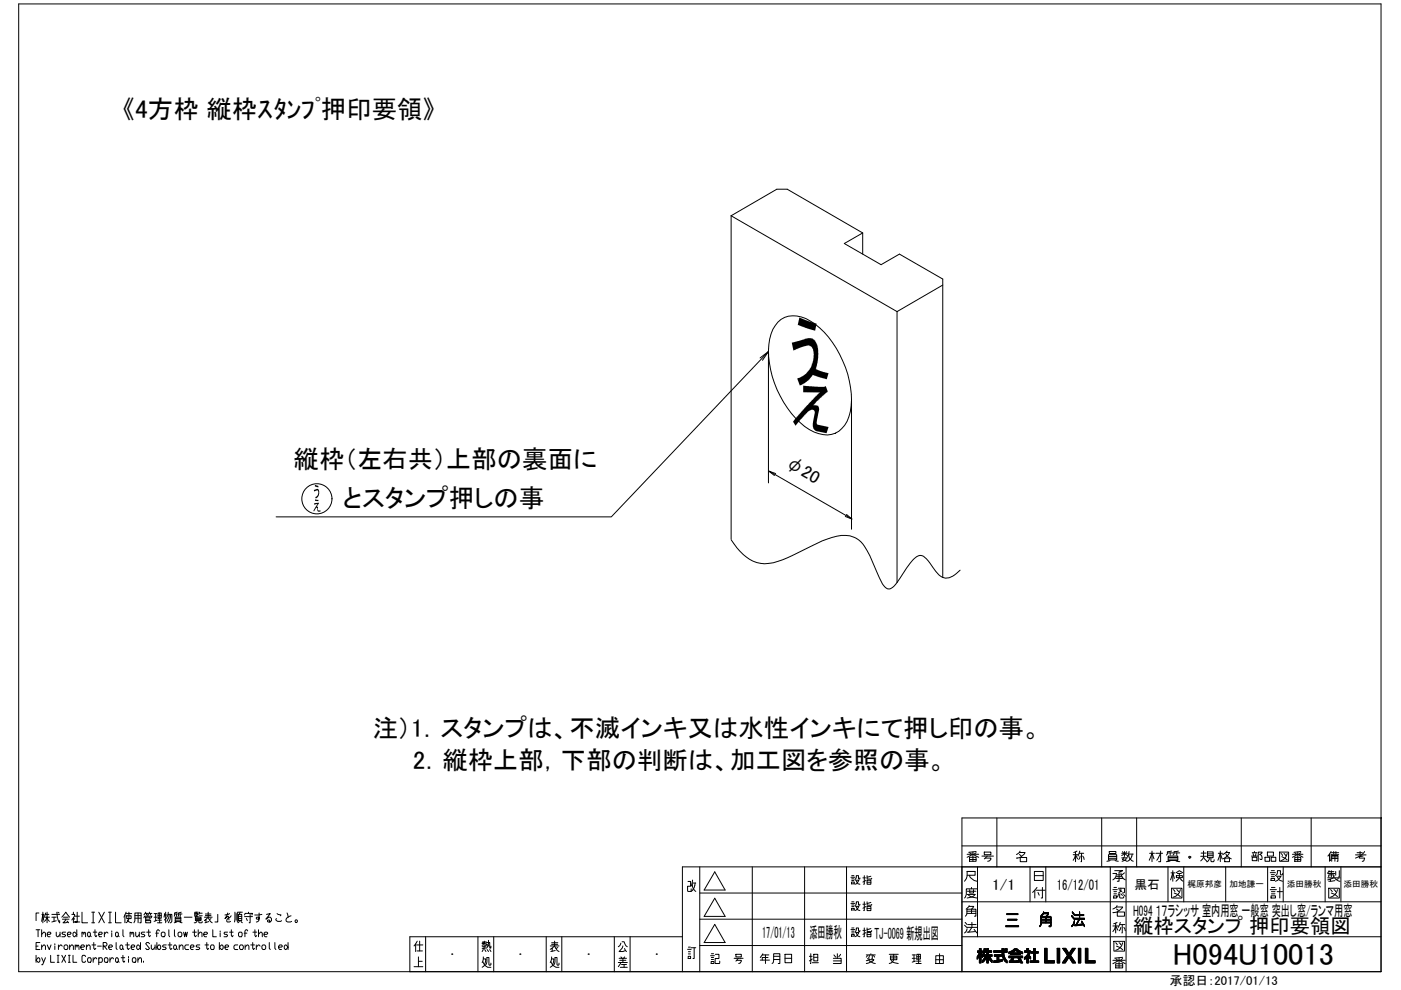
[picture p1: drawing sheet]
<svg xmlns="http://www.w3.org/2000/svg" width="297mm" height="210mm" viewBox="0 0 297 210" stroke-linecap="round" stroke-linejoin="round" font-family="sans-serif">
<!-- layer: TOS_WA -->
<g fill="none" stroke="#000" stroke-width=".21">
<path d="M4 .8h288.8v205.2h-288.8zM203.9 179.4h88.9M211.4 173.4v10.4M233.6 173.4v10.4M241 173.4v10.4M263.2 173.4v10.4M278 173.4v10.4M292.8 173.4h.1M292.8 173.4h-88.9v32.6M7.6 197.1h.9M8.1 197.1v1.5M8.2 193.6h-.6v1.6"/>
<path d="M8.5 199.8h-.9v1.5h.9M8.8 198.1l.6-.5 .2 .3v.7M8.8 197.1v1.5M8.9 193.9h.4M9.1 193.4v2.3M9.3 195.1l-.2-1.2-.3 1.5M9.4 195.4l.6-.9 .2 .6 .3 .3M9.4 194.5h1.1M9.6 193.9h.8M9.7 193.6l-.3 .7M10 193.4v2.3M10 198.1h.6l.2-.2-.2-.3h-.4l-.2 .3v.5l.2 .2h.4"/>
<path d="M11 194.5h.9M11 193.9h1.6M11.5 194.5v.9M11.9 197.6v.8l.2 .2h.2l.4-.5M11.9 195.2l-.9 .3M12.1 193.4a3.7 3.7 0 0 0 .5 2.3v-.5M12.3 193.4l.2 .2M12.7 197.6v1M13.1 194.5l.9-1.1 .8 1.1M13.2 194.9h1.4M13.4 194.5h1.1M13.9 197.6h-.6l-.2 .3 .8 .5-.2 .2h-.6"/>
<path d="M14 194.9l-.6 .8 1-.2M14.2 195.3l.3 .4M14.3 198.1h.6l.2-.2-.2-.3h-.4l-.2 .3v.5l.2 .2h.4M15.2 193.9h.6v.3l-.6 .9M15.5 197.9l.4-.3 .4 .5-.4 .5-.4-.2zM15.6 193.4v.5M15.8 194.9l-.2-.3v1.1M15.9 194.3h.9M16.3 197.1v1.5M16.4 193.4v2.1h-.6h1.1M17.4 193.4v2.3h1.2M17.4 197.9l.2-.3 .2 .5"/>
<path d="M17.4 197.6v1M17.8 197.9l.2-.3 .1 .3v.7M18.7 197.6l.5 .3v.5l-.2 .2h-.3l-.1-.2v-.5zM19.2 198.4l.1 .2M19.5 193.4h.6M19.5 195.7h.6M19.8 193.4v2.3M19.8 197.6h.7M19.9 199.8v1.3l.2 .2 .2-.2M20.1 197.1v1.3l.2 .2 .2-.2M20.9 198.1h.6l.2-.2-.2-.3h-.4l-.2 .3v.5l.2 .2h.4M20.9 193.4l1.2 2.3"/>
<path d="M22.1 193.4l-1.2 2.3M22.1 197.6v1M22.9 197.9l-.4-.3-.4 .5M23 193.4h.6M23 195.7h.6M23.3 193.4v2.3M23.7 197.4v.2M23.7 197.9v.7M24.5 193.4v2.3h1.2M24.6 199.8v1.3l.2 .2M24.7 197.6l.4 .3v.5l-.2 .2h-.2l-.2-.2v-.5zM25.1 198.4l.2 .2"/>
<path d="M26.1 197.1v1.3l.2 .2M26.5 194l-.2 .5M26.7 193.4l-.2 .6v1.7M26.7 193.7h1.2M26.9 194.2h.9v.6h-.9zM27 195.1l.1 .2 .8 .4M27 199.8v1.3l.2 .2 .2-.2M27.3 193.4a2.09 2.09 0 0 1-.6 2.3M27.6 197.9l.2-.3 .2 .5M27.6 197.6v1M28 197.9l.2-.3 .1 .3v.7M28.4 195.7l.2-.5v-1.6h1.3v2.1h-.3"/>
<path d="M28.6 194.7h1.3M28.6 194.1h1.3M28.8 197.6v.8l.1 .2h.3l.3-.5M29.3 193.6v2.1M29.5 197.6v1M29.8 199.8v1.5M30.5 194.6l.1-.3h1.6l-.1 .3M30.7 197.6h-.6l-.2 .3 .8 .5-.2 .2h-.6M30.8 193.7h.6M30.9 194.5h.9v.4h-.9zM30.9 195.2h1v.5h-1zM30.9 193.4l-.4 .6"/>
<path d="M30.9 194.9v.3M31 193.7l.1 .3M31.1 197.6h.8M31.4 194v.3M31.5 197.1v1.3l.2 .2 .2-.2M31.6 193.7h.6M31.7 193.4l-.3 .6M31.8 193.7l.1 .3M32.7 194.5h.6M32.7 193.7h.6M33 193.7v1.5M33 197.9h.6"/>
<path d="M33.3 195.1l-.6 .3M33.3 199.8v1.5M33.4 195.7h.9M33.4 195.1h.8M33.5 193.6h.7v1.1h-.7zM33.5 194.1h.7M33.8 197.4l-.2-.3-.4 .3v1.2M33.9 193.6v2.1M34.2 197.9l.2-.3h.4l.2 .3v.5l-.2 .2h-.4l-.2-.2zM34.9 193.7v.3h.5M34.9 194l-.1 .5M35.1 193.4v2.3"/>
<path d="M35.3 194.6l-.4 .5M35.6 193.9h.8v1.5l-.3 .3M35.7 193.4l-.3 1.1M35.8 197.1v1.3l.2 .2M35.8 193.9v.7l-.4 .8M36 199.8v1.3l.2 .2 .2-.2M36.1 193.9l-.1 1.2-.3 .6M37 197.1v1.3l.2 .2M37 193.8h.7M37.2 194.5h1.1v.9h-1.1zM37.2 195.1h1.1M37.2 194.8h1.1"/>
<path d="M37.4 195.5l-.5 .2M37.4 193.8v.5M37.6 193.4l-.6 .1-.1 .8M37.7 197.9l.3-.3h.3l.3 .3v.5l-.3 .2h-.3l-.3-.2zM37.9 193.8h.7M38.1 195.5l.5 .2M38.2 193.8v.5M38.4 193.4l-.5 .1-.2 .8M38.9 197.6l.2 1 .3-1 .1 1 .2-1M39.1 194.5h1.6M40.8 197.6h.8M41.2 197.1v1.3l.2 .2 .2-.2"/>
<path d="M41.3 193.7h.6v.3h-.6M41.4 194.5h1.2v.7h-1.2zM41.4 194.7h1.2M41.4 194.9h1.2M41.7 193.4v.3M41.7 194v.3M41.8 195.2l-.1 .3-.5 .2M42 193.4h-.7v.9h.7M42 198.1l.4-.5h.2l.2 .3v.7M42 197.1v1.5M42.1 195.2l.2 .5h.4l.2-.3M42.2 193.6l-.1 .3"/>
<path d="M42.3 193.4l-.1 .2h.7M42.3 194.2h.6M43.2 198.1h.6l.2-.2-.2-.3h-.4l-.2 .3v.5l.2 .2h.4M43.3 195.2l.4-.3v.7M43.3 194.5h1.7M43.5 194.1h1.2M43.5 193.8h1.2M43.8 199.8v1.3l.3 .2 .1-.2M44.1 194.5l.5 .9 .4 .3M44.1 193.4v1.1l-.4 .4M44.3 195.4l-.8 .3M44.7 194.8l-.3 .2"/>
<path d="M45.1 197.1v1.5h.8M46.2 193.9v1.6h-.6M46.5 199.8v1.5M46.7 197.4v.2M46.7 197.9v.7M48.2 197.6h-.5l-.2 .3 .2 .2h.4l.1 .3-.1 .2h-.6M48.3 193.6l-.6 1.2 .7-.5 .1 .8M48.7 193.7l-1 .3M48.7 197.6h.7M49 194.2l-.9 .9 .1 .4 .7-.1M49.1 197.1v1.3l.2 .2 .1-.2M49.8 193.4l-.1 2.1"/>
<path d="M50.1 193.7v1.4M50.3 193.4v2.1M50.4 193.4h1M50.6 193.9h.7v1.3h-.7zM50.6 194.8h.7M50.6 194.3h.7M50.7 197.6h.5l.1 .3v.5l-.1 .2h-.5l-.1-.2v-.5zM50.8 195.2l-.4 .5M50.9 193.4l-.2 .5M51 195.2l.4 .5M51.8 197.9h.6M51.8 194l.2-.3h1.5l-.1 .3"/>
<path d="M51.8 194.3h1.7M52.2 194.7l.2 .5M52.5 197.4l-.1-.3h-.3l-.2 .3v1.2M52.7 193.4v.3M53 193.9v1.8h-.2M53.6 199.8v1.3l.1 .2 .3-.2M53.6 197.6h.8M54 197.1v1.3l.2 .2 .2-.2M54.8 198.1l.6-.5 .2 .3v.7M54.8 197.1v1.5M54.9 193.6v1.2l-.1 .1-.5-.1 .2-.3h.3l.1 .6-.2 .3-.4 .1M55.5 193.9l-1.5 .1"/>
<path d="M56 198.1h.6l.2-.2-.2-.3h-.4l-.2 .3v.5l.2 .2h.4M56.5 193.9l.8-.2-.9 1.2 .6-.4h.3l.3 .3v.4l-.3 .3h-.5l-.1-.3 .4-.1 .1 .4M57.1 199.8v1.3l.2 .2M58.3 199.8v1.3l.2 .2M58.6 194.8l-.1 .3 .4 .3h.6l.2-.2M58.7 193.7l.8 .3v.2M60.9 193.6l.2 .9M61.1 199.8v1.5M61.7 194.2a1.06 1.06 0 0 0-1.1 1l.4 .3 .8-.1M88.5 199.5l-.4 .6v1.6M89 199.5v2.1M90.2 198.6v7.4"/>
<path d="M101.3 198.6v7.4M102.3 199.7h.8M102.6 200l-.4 .4M102.7 199.5v.5h-.5h1M102.8 200v.4h.3l.1-.2M103.2 199.8h.6l.1 1.2h.1l.1-.4M103.6 199.4a2.17 2.17 0 0 1-.4 1.6M104.7 198.6v7.4M115.8 198.6v7.4M117 199.9h1.3M117.6 199.5v1.1l-.5 .4M119.1 198.6v7.4"/>
<path d="M130.2 198.6v7.4M131.6 200l-.2 .5-.3 .2M131.9 199.7h.4l.4 .8 .3 .2M133.6 198.6v7.4M144.7 198.6h-57.8v7.4M145.9 186.9h.5v1h-.6l.1 1.1h.6v-.5M146.8 187.4a1.86 1.86 0 0 0 .7 1.6M146.8 187.2h.7M146.8 186.6l-.3 1.3M147.4 187.2a2.24 2.24 0 0 1-.9 1.8M148.4 194.9h55.5M148.4 189.3h55.5"/>
<path d="M148.4 183.8v22.2M149.3 199.8l2.2-3.8 2.2 3.8M151.5 190.4l2.2 3.9h-4.4zM151.5 184.9l2.2 3.8h-4.4zM159.5 183.8v22.2M170.6 183.8v22.2M179.5 183.8v22.2M203.9 198.6h88.9M203.9 191.2h88.9M207.2 183.8v14.8M218.4 183.8v7.4M219.3 184.8h1.9v1.9h-1.9z"/>
<path d="M221.7 183.8v7.4M235.4 183.8v22.2M236.2 199.6h2.2v2.1h-2.2zM238 199.9a2.07 2.07 0 0 1-1.5 1.6M238.7 183.8v22.2M247.6 183.8v7.4M251 183.8v7.4M259.9 183.8v7.4M268.8 183.8v7.4M272.1 183.8v7.4M281 183.8v7.4M284.3 183.8v7.4"/>
<path d="M292.8 183.8h-148.1v22.2M7.6 200.6h.5M7.6 202.6v1.4M8.1 203.1l.4 .2v.5l-.3 .2-.6-.4zM8.8 200.8l.6-.5 .2 .3v.7M8.8 200.3v1M8.8 203.1l.5 .9M9.6 203.1l-.6 1.4h-.2M10 200.3l.4 1 .4-1M10.7 202.6v1.4h.8M11.6 200.1v.2M11.6 200.6v.7"/>
<path d="M12.1 202.6h.4M12.1 204h.4M12.3 202.6v1.4M12.4 200.3v1M13.1 202.6l.8 1.4M13.2 200.6l-.4-.3-.4 .5M13.8 200.3h.4l.2 .3v.5l-.2 .2h-.4l-.2-.2v-.5zM13.9 202.6l-.8 1.4M14.5 202.6h.4M14.5 204h.4M14.7 202.6v1.4M14.8 200.8l.3-.5h.3l.2 .3v.7"/>
<path d="M14.8 200.3v1M15.5 202.6v1.4h.8M15.9 200.6l.3-.3 .1 .5M15.9 200.3v1M16.3 200.6l.2-.3 .2 .3v.7M17.1 200.8h.6l.2-.2-.2-.3h-.4l-.2 .3v.5l.2 .2h.4M18.1 202.8l-.1-.2h-.4l-.2 .2v1l.2 .2h.4l.1-.2M18.3 200.8l.4-.5h.2l.2 .3v.7M18.3 200.3v1M18.7 203.1h.5l.1 .2v.5l-.1 .2h-.5l-.1-.2v-.5zM19.5 200.3h.8M19.8 203.1v.9"/>
<path d="M20.5 203.3l-.2-.2h-.2l-.3 .5M20.7 200.6h.8M20.9 203.3l.2-.2h.4l.2 .2v.5l-.2 .2h-.6M20.9 203.1v1.4M21.9 200.6h.6l.2-.3-.2-.5h-.6v1.5M22.1 200.6l.6 .7M22.3 203.1h.4l.2 .2v.5l-.2 .2h-.4l-.2-.2v-.5zM23.1 200.8h.6l.2-.2-.2-.3h-.4l-.2 .3v.5l.2 .2h.4M23.3 203.1v.9M24.1 203.3l-.2-.2h-.2l-.4 .5M24.7 203.1h.2l.2 .2v.5l-.2 .2h-.2l-.2-.2v-.5zM25.1 203.8l.2 .2"/>
<path d="M25.6 200.3l.4 .3v.5l-.2 .2-.4-.2v-.5zM25.7 203.1h.7M26 201.1l.2 .2M26.1 202.6v1.2l.2 .2 .1-.2M26.6 200.3h.8M27.2 202.8v.3M27.2 203.3v.7M27.8 200.8h.6l.2-.2-.2-.3h-.4l-.2 .3v.5l.2 .2h.4M28.2 203.1h.4l.2 .2v.5l-.2 .2h-.4l-.1-.2v-.5zM29.2 200.3l.6 .5-.4 .5-.4-.2v-.5zM29.2 203.6l.4-.5h.2l.2 .2v.7M29.2 203.1v.9"/>
<path d="M30.4 203.8v.2M31.7 200.1l-.2-.3h-.4l-.2 .3 .8 1-.2 .2h-.4l-.2-.2M32.1 200.3v.8l.2 .2h.2l.4-.5M32.9 200.3v1M33.6 200.3h.3l.2 .3v.5l-.2 .2h-.3l-.3-.5zM35.2 200.3h-.5l-.3 .3 .3 .2h.3l.2 .3-.2 .2h-.6M35.6 200.3h.8M37 200.3l.4 .3v.5l-.2 .2-.4-.2v-.5zM37.4 201.1l.2 .2M38 200.8l.4-.5h.2l.2 .3v.7M38 200.3v1M40 200.3h-.6l-.2 .3v.5l.2 .2h.6"/>
<path d="M40.4 200.8h.6l.2-.2-.2-.3h-.4l-.2 .3v.5l.2 .2h.4M42.4 200.3h-.6l-.2 .3 .2 .2h.3l.3 .3-.3 .2h-.5M43.5 200.3h.7M44.8 200.3h.4l.2 .3v.5l-.2 .2h-.4l-.2-.2v-.5zM46.9 200.3l.4 .3v.5l-.2 .2h-.2l-.4-.5zM47.7 200.8h.6l.2-.2-.2-.3h-.4l-.2 .3v.5l.2 .2h.4M50.4 200.3h-.6l-.2 .3v.5l.2 .2h.6M51 200.3h.4l.2 .3v.5l-.2 .2h-.4l-.2-.2v-.5zM52 200.8l.6-.5 .2 .3v.7M52 200.3v1M53.2 200.3h.8M54.3 200.3v1"/>
<path d="M55.1 200.6l-.3-.3-.5 .5M55.7 200.3h.4l.2 .3v.5l-.2 .2h-.4l-.2-.2v-.5zM59.1 200.8h.6l.2-.2-.2-.3h-.4l-.2 .3v.5l.2 .2h.4M60.5 200.3l.6 .5-.5 .5-.3-.2v-.5zM88.1 200.1l-.3 .5M88.3 200.3h1.3M95.8 202.3h.1M102.2 200.7h.8M102.3 203.9l.5 .8 .6 .4h.7M102.5 203.3h.5l-.4 1.5-.4 .3M102.5 202.9l-.3 1.2M102.5 201.3l-.3 .4"/>
<path d="M102.6 200.4v.7M102.8 201.3l.2 .4M103 201l-.8 .2M103.3 200.3l.3 .3M103.3 201.3l.3 .4M103.8 201.3l.3 .4M104.1 204.2v.3l-.2 .2-.2-.2v-1.5h-.5v1.3l-.3 .4M110.2 202.3h.1M116.7 201.3l.4-.3v.7M116.7 200.6h1.8M116.8 203.9l.4 .8 .7 .4h.6M117 203.3h.5l-.4 1.5-.4 .3"/>
<path d="M117 202.9l-.3 1.2M117 200.2h1.3M117.6 200.6l.5 .9 .4 .2M117.7 201.5l-.9 .2M118.3 200.9l-.4 .2M118.5 204.2v.3l-.2 .2-.2-.2v-1.5h-.4l-.1 1.3-.3 .4M124.7 202.3h.1M131.1 204.1h1.9M131.3 203.2h1.5M131.4 203.6h1.3M131.5 205.1h1.5M131.6 204.1l-.5 .9"/>
<path d="M131.6 202.9l.3 .3M131.8 204.5h1M132.1 200.6l-.2 .4-.6 .7h.8l.5-.2M132.1 203.2v.9M132.3 204.5v.6M132.4 201.1l.4 .6M132.4 202.9l-.2 .3M139.1 202.3h.1M145.8 201.3h.7M145.9 202.8h.5v.4h-.5zM146 202.3h.4M146 201.8h.4"/>
<path d="M146 200.8h.4M146.5 200.9h1M147.2 200.9v2.3h-.3M148.4 200.5h55.5M207.2 202.8v.5M207.3 201.6v.4M207.3 202.7v.5M207.3 202.6v.5M207.4 201.6v.4M207.4 202.5v.6M207.5 201.6v.4M207.5 202.3v.7"/>
<path d="M207.5 201.6v1.3M207.6 201.1h.4v.5h.3v.4h-.3l.3 .5v.5l-.3-.4v1.6h-.4v-1.4l-.4 .6v-.5l.4-.9h-.4v-.4h.4zM207.7 201.1v3.1M207.8 201.1v3.1M207.9 201.1v3.1M208 201.1v3.1M208.1 201.6v.4M208.1 202.1v.6M208.1 202.3v.5M208.2 201.6v.4M208.2 202.3v.5M208.3 201.6v.4"/>
<path d="M208.3 202.4v.5M208.4 201.8v.5M208.4 202.4v.4M208.4 203.5v.5M208.5 201.7v.6M208.5 202.4v.4M208.5 203.4v.5M208.6 201.5v.7M208.6 202.4v.4M208.6 203.3v.6M208.6 201.2h.4l-.1 .4h.3v-.5h.4v.5h.7v.3h-.7v.5h.7v.4h-.4l.4 .8v.5l-.4-.5-.3-.6v1.2h-.4v-1.2l-.9 1.1v-.5l.6-.8h-.5v-.4h.8v-.5h-.4l-.4 .4zM208.6 201.2v1"/>
<path d="M208.6 203.2v.6M208.7 201.2v.9M208.7 202.4v.4M208.7 203.1v.6M208.8 201.2v.8M208.8 202.4v.4M208.8 203v.7M208.8 201.2v.7M208.8 202.8v.8M208.9 201.2v.7M208.9 202.4v1.1M209 201.2v.3"/>
<path d="M209 201.6v.3M209 202.4v1M209 202.4v.9M209.1 201.6v.3M209.1 202.4v.7M209.2 201.6v.3M209.2 202.4v.6M209.2 201.1v3.1M209.4 201.1v3.1M209.5 201.1v3.1M209.6 201.6v.3M209.6 202.4v.7"/>
<path d="M209.7 201.6v.3M209.7 202.4v.8M209.7 202.4v1M209.8 201.6v.3M209.8 202.4v1M209.9 201.6v.3M209.9 202.4v1.3M210 201.6v.3M210 202.4v.4M210 203.1v.6M210.1 201.6v.3M210.1 202.4v.4"/>
<path d="M210.1 203.2v.7M210.2 201.6v.3M210.2 202.4v.4M210.2 203.4v.5M210.3 202.4v.4M210.3 203.5v.5M210.3 203.6v.5M210.7 201.6h1.7v-.5h.4v.5h.8v.3h-.8l.2 .9 .6 .9v.5l-.5-.4a2.43 2.43 0 0 1-.6-1.9h-1.8zM210.7 201.6v.3M210.8 203.7v.4M210.8 202.4h1.5v.4h-.5v.8l.7-.2v.4l-1.8 .3v-.4h.7v-.9h-.6zM210.8 201.6v.3"/>
<path d="M210.8 202.4v.4M210.9 201.6v.3M210.9 202.4v.4M210.9 203.7v.4M211 201.6v.3M211 202.4v.4M211 203.7v.4M211.1 201.6v.3M211.1 202.4v.4M211.1 203.7v.4M211.2 201.6v.3M211.2 202.4v.4"/>
<path d="M211.2 203.7v.4M211.2 203.7v.3M211.3 201.6v.3M211.3 202.4v.4M211.3 203.7v.3M211.4 201.6v.3M211.4 202.4v1.6M211.5 201.6v.3M211.5 202.4v1.6M211.6 201.6v.3M211.6 202.4v1.6M211.7 201.6v.3"/>
<path d="M211.7 202.4v1.6M211.8 201.6v.3M211.8 202.4v.4M211.8 203.6v.3M211.9 201.6v.3M211.9 202.4v.4M211.9 203.6v.3M212 203.6l-.1 .3M212.1 201.6v.3M212.1 202.4v.4M212.1 203.5v.4M212.2 201.6v.3"/>
<path d="M212.2 202.4v.4M212.2 203.5v.4M212.3 201.6v.3M212.3 202.4v.4M212.3 203.5v.4M212.4 201.6v.3M212.4 203.4v.4M212.5 201.1v1.2M212.5 203.4v.4M212.5 201.1v1.6M212.6 201.1v1.8M212.7 201.1v2"/>
<path d="M212.7 201.1v2.2M212.8 201.1v2.4M212.9 201.6v.3M212.9 202.6v1M213 201.6v.3M213 202.8v.9M213 201.2h.6v.2h-.6zM213 201.2v.2M213 203v.8M213.1 201.2v.2M213.1 201.6v.3M213.1 203.2v.7"/>
<path d="M213.2 201.2v.2M213.2 201.6v.3M213.2 203.3v.6M213.3 201.2v.2M213.3 201.6v.3M213.3 203.4v.5M213.3 203.5v.5M213.4 201.2v.2M213.4 201.6v.3M213.4 203.6v.5M213.5 201.2v.2M213.5 201.6v.3"/>
<path d="M213.5 203.7v.4M213.9 201.9l1.2-.7h.5l1.2 .7v.3l-.4-.1v.3h-2.1v-.3l-.4 .1zM213.9 202.7h2.9v.4h-1.8l-.3 .6 1.4-.1-.3-.4h.5l.5 1h-.4l-.1-.3-.6 .2h-1.7v-.4h.2l.3-.6h-.6zM213.9 201.9v.3M213.9 202.7v.4M213.9 201.8v.4M214 201.8v.4M214 202.7v.4M214 203.7v.4M214.1 201.8v.4M214.1 202.7v.4M214.1 203.7v.4"/>
<path d="M214.2 201.8v.4M214.2 202.7v.4M214.2 203.7v.4M214.2 201.7v.5M214.3 201.7v.4M214.3 202.7v.4M214.3 203.6v.5M214.4 201.7v.7M214.4 202.7v.4M214.4 203.4v.7M214.4 203.3v.8M214.5 202.7v1.4"/>
<path d="M214.5 201.6v.8v-.7M214.5 202l.8-.5 .9 .5zM214.6 201.6v.8M214.6 202.7v1.4M214.7 201.5v.5M214.7 202v.4M214.7 202.7v1.4M214.7 201.5v.4M214.7 202.7v.9M214.7 203.7v.4M214.8 201.5v.4M214.8 202v.4"/>
<path d="M214.8 202.7v.7M214.8 203.7v.4M214.9 201.4v.5M214.9 202v.4M214.9 202.7v.6M214.9 203.7v.4M214.9 201.3v.5M214.9 202.7v.4M215 201.3v.5M215 202v.4M215 202.7v.4M215 203.7v.4"/>
<path d="M215 201.2v.5M215.1 202v.4M215.1 202.7v.4M215.1 203.7v.4M215.2 201.2l-.1 .5M215.3 201.2v.4M215.3 202v.4M215.3 202.7v.4M215.3 203.7v.4M215.4 201.2l-.1 .3M215.5 201.2v.4M215.5 202v.4"/>
<path d="M215.5 202.7v.4M215.5 203.7v.4M215.6 201.2v.5M215.6 202v.4M215.6 202.7v.4M215.6 203.7v.4M215.7 201.2v.6M215.7 202v.4M215.7 202.7v.4M215.7 203.7v.4M215.8 201.3v.5M215.8 202v.4"/>
<path d="M215.8 202.7v.4M215.8 203.7v.4M215.8 201.4v.5M215.8 203.7v.3M215.9 201.4v.5M215.9 202v.4M215.9 202.7v.4M215.9 203.2v.1M215.9 203.7v.3M216 201.5v.5M216 202v.4M216 202.7v.4"/>
<path d="M216 203.2v.3M216 203.6v.4M216.1 201.6v.8M216.1 202.7v.4M216.1 203.2v.8M216.1 203.2v.7M216.2 201.6v.8M216.2 202.7v.4M216.2 203.2v.7M216.3 201.7v.7M216.3 202.7v.4M216.3 203.2v.8"/>
<path d="M216.4 201.7v.7M216.4 202.7v.4M216.4 203.3v.8M216.4 201.7v.4M216.4 203.4v.8M216.5 201.7v.4M216.5 202.7v.4M216.5 203.5v.7M216.6 201.8v.4M216.6 202.7v.4M216.6 203.7v.5M216.6 203.8v.4"/>
<path d="M216.7 201.8v.4M216.7 202.7v.4M216.7 203.9v.3M216.7 204v.2M216.8 201.9v.3M216.8 202.7v.4M216.8 204.1v.1M217.2 203v.4M217.2 201.6v.3M217.3 201.6v.3M217.3 202.9v.4M217.4 201.6v.3"/>
<path d="M217.4 202.8v.5M217.5 201.6v.3M217.5 202.8v.5M217.5 202.8v.4M217.6 201.6v.3M217.6 202.7v.5M217.7 201.1h.4v.5h.4l-.3 1 .3 .3v.4l-.4-.3v1.2h-.4v-1.1l-.5 .3v-.4l.5-.4 .3-.7h-.8v-.3h.5zM217.7 201.6v.3M217.7 202.6v.5M217.7 201.1v.8M217.7 202.6v1.6M217.8 201.1v.8"/>
<path d="M217.8 202.5v1.7M217.8 202.4v1.8M217.9 201.1v.8M217.9 202.3v1.9M218 201.1v.8M218 202.1v2.1M218 201.1v3.1M218.2 201.6v1.5M218.2 201.6v.8M218.2 202.6v.5M218.3 201.6v.7M218.3 202.7v.4"/>
<path d="M218.3 201.6v.5M218.3 202.7v.5M218.4 201.6v.3M218.4 202.8v.5M218.4 203.7v.4M218.5 202.8v.5M218.5 203.7v.4M218.6 203.7v.4M218.6 201.7v.4M218.7 201.7v.4M218.7 203.7v.4M218.8 201.7v.4"/>
<path d="M218.8 203.7v.4M218.9 201.7v.4M218.9 203.7v.4M219 201.7v.4M219 203.7v.4M219.1 201.7v.4M219.1 203.7v.4M219.1 201.1h.4v.6h.6v.4h-.6v1.6h.7v.4h-1.8v-.4h.7v-1.6h-.5v-.4h.5zM219.1 201.1v3M219.2 201.1v3M219.3 201.1v3M219.4 201.1v3"/>
<path d="M219.5 201.1v3M219.5 201.7v.4M219.5 203.7v.4M219.6 201.7v.4M219.6 203.7v.4M219.7 201.7v.4M219.7 203.7v.4M219.9 201.7v.4M219.9 203.7v.4M220 201.7v.4M220 203.7v.4M220.1 201.7v.4"/>
<path d="M220.1 203.7v.4M220.2 203.7v.4M221.5 201.1h.5v2.6h1.5v.5h-2zM221.5 201.1v3.1M221.6 201.1v3.1M221.7 201.1v3.1M221.8 201.1v3.1M221.9 201.1v3.1M222 201.1v3.1M222.1 203.7v.5M222.2 203.7v.5M222.3 203.7v.5"/>
<path d="M222.4 203.7v.5M222.5 203.7v.5M222.6 203.7v.5M222.7 203.7v.5M222.8 203.7v.5M222.9 203.7v.5M223 203.7v.5M223.1 203.7v.5M223.2 203.7v.5M223.3 203.7v.5M223.4 203.7v.5M223.5 203.7v.5"/>
<path d="M224.1 201.1h.6v3.1h-.6zM224.2 201.1v3.1M224.3 201.1v3.1M224.4 201.1v3.1M224.5 201.1v3.1M224.6 201.1v3.1M225.3 204.1v.1M225.3 201.1h.7l.6 1.1 .8-1.1h.6l-1 1.5 1 1.6h-.6l-.8-1.2-.7 1.2h-.7l1.1-1.6zM225.4 201.1v.1M225.4 204v.2M225.4 203.9v.3M225.5 201.1v.2"/>
<path d="M225.5 203.8v.4M225.5 201.1v.4M225.5 203.7v.5M225.6 201.1l.1 .5M225.7 203.5v.7M225.7 201.1v.6M225.7 203.4v.8M225.8 201.1l.1 .8M225.9 203.2l-.1 1M226 201.1v.9M226 203.1v.9M226 201.2v.9"/>
<path d="M226 203v.9M226.1 201.3v.9M226.1 202.9v.9M226.1 201.4v.9M226.1 202.8v.9M226.2 201.5v.9M226.2 202.7v.9M226.3 201.6v.9M226.3 202.6v.9M226.3 201.7v1.7M226.4 201.8v1.5M226.5 201.9v1.3"/>
<path d="M226.6 202.1v.9M226.6 202.2v.8M226.7 202v1.1M226.8 202v1.2M226.9 201.9v1.4M226.9 201.7v1.7M227 201.7v1.8M227.1 201.6v.8M227.1 202.7v.9M227.1 201.5v.8M227.1 202.8v.9M227.2 201.4v.9"/>
<path d="M227.2 202.9v.9M227.2 201.3v.9M227.2 203v.9M227.3 203.1l.1 1M227.4 201.1l-.1 .9M227.4 201.1v.8M227.4 203.2v1M227.5 201.1v.7M227.5 203.4v.8M227.6 201.1v.6M227.6 203.4v.8M227.6 201.1v.5"/>
<path d="M227.6 203.5v.7M227.7 201.1v.4M227.7 203.6v.6M227.7 201.1v.3M227.7 203.7v.5M227.8 201.1v.2M227.8 203.8v.4M227.9 201.1v.1M227.9 203.9v.3M228 201.1h.1M228 204v.2M228 204.1v.1"/>
<path d="M228.6 201.1h.5v3.1h-.5zM228.7 201.1v3.1M228.8 201.1v3.1M228.9 201.1v3.1M229 201.1v3.1M229.1 201.1v3.1M230.1 201.1h.6v2.6h1.5v.5h-2.1zM230.2 201.1v3.1M230.4 201.1v3.1M230.5 201.1v3.1M230.6 201.1v3.1M230.7 203.7v.5"/>
<path d="M230.8 203.7v.5M230.9 203.7v.5M231 203.7v.5M231.1 203.7v.5M231.2 203.7v.5M231.3 203.7v.5M231.4 203.7v.5M231.5 203.7v.5M231.6 203.7v.5M231.7 203.7v.5M231.8 203.7v.5M231.9 203.7v.5"/>
<path d="M232 203.7v.5M232.1 203.7v.5M232.2 203.7v.5"/>
<circle cx="62.8" cy="195.3" r=".28"/>
</g>
<!-- layer: 0 -->
<path d="M161.1 75.9l1.8-1.4-1.2 1.9M162.9 74.5l-33.3 35.1h-71.1M163 99.9l1.3 .7M164.5 100.4l-1.5-.5 1.2 .9M179.4 109.3l1.2 .8M179.5 109.1l1.1 1-1.4-.6" fill="none" stroke="#000" stroke-width=".21"/>
<!-- layer: TOS_S1 -->
<path d="M155 45.7v68.7M155 45.7l35.2 20.4M155 45.7l9.7-5.6h2.2l16 9.3M182.9 49.4l-3.9 2.2 7.8 4.5 3.9-2.2 9.2 5.3v63.3M182.9 49.4v4.5M190.2 66.1v57.4M199.9 60.4l-9.7 5.7" fill="none" stroke="#000" stroke-width=".21"/>
<!-- layer: TOS_M1 -->
<path d="M164.3 100.6l15.1 8.7" fill="none" stroke="#000" stroke-width=".21"/>
<!-- layer: TOS_S2 -->
<path d="M164.9 68.3a5.4 5.4 0 0 1 7-.2 20.7 20.7 0 0 1 8.6 15.4 9.6 9.6 0 0 1-2 7.3 4.9 4.9 0 0 1-5.9 .8 18.3 18.3 0 0 1-8.4-10.4 15.8 15.8 0 0 1-.3-11.4z" fill="none" stroke="#000" stroke-width=".21"/>
<!-- layer: TOS_K1 -->
<g fill="none" stroke="#000" stroke-width=".21">
<path d="M162.9 74.5v27.9M180.5 84.7v27.5M155.1 114.5a9.9 9.9 0 0 0 6.2 5 11.1 11.1 0 0 0 6.7-1.7l4.2-2.1a15.1 15.1 0 0 1 7.1-2.2 5.1 5.1 0 0 1 4.5 3.2l2.6 5.8 1 1.6a1.25 1.25 0 0 0 2.2 .2l4.1-5.7a1.6 1.6 0 0 1 2.7-.1l2 2.6a2.59 2.59 0 0 0 4.4 .5l.8-.7"/>
<circle cx="67.2" cy="105.8" r="3.2"/>
</g>
<g font-size="16.2">
<text x="167" y="80.1" transform="rotate(3 167 80.1)">う</text>
<text x="167.5" y="89.6" transform="rotate(11 167.5 89.6)">え</text>
</g>
<text font-size="6.5" x="248.7" y="204.5">H094U10013</text>
<text font-size="6.2" x="212" y="197.6">三 角 法</text>
<g font-size="5.4">
<text x="26" y="25.1">《4方枠 縦枠ｽﾀﾝﾌﾟ押印要領》</text>
<text x="62.3" y="99.2">縦枠（左右共）上部の裏面に</text>
<text x="65.5" y="107.5">とスタンプ押しの事</text>
<text x="79" y="156.3">注）1．スタンプは、不滅インキ又は水性インキにて押し印の事。</text>
<text x="87.5" y="163.1">2．縦枠上部，下部の判断は、加工図を参照の事。</text>
</g>
<g font-size="5.3">
<text x="203.9" y="183.8">番号</text>
<text x="214.1" y="183.8">名 称</text>
<text x="233.5" y="183.8">員数</text>
<text x="242.4" y="183.8">材質・規格</text>
<text x="264.2" y="183.8">部品図番</text>
<text x="280.5" y="183.8">備 考</text>
<text x="203.2" y="191.6">度</text>
<text x="203.2" y="188">尺</text>
<text x="217.7" y="191.6">付</text>
<text x="234.6" y="191.6">認</text>
<text x="234.6" y="188">承</text>
<text x="246.9" y="188">検</text>
<text x="247.3" y="191.6">図</text>
<text x="268.1" y="191.6">計</text>
<text x="268.1" y="188">設</text>
<text x="280.1" y="188">製</text>
<text x="280.5" y="191.6">図</text>
<text x="179.2" y="194.4">設指</text>
<text x="203.6" y="195.4">角</text>
<text x="234.6" y="195.4">名</text>
<text x="203.2" y="199">法</text>
<text x="234.6" y="199">称</text>
<text x="149.6" y="205.7">記 号</text>
<text x="159.8" y="205.7">年月日</text>
<text x="170.4" y="205.7">担 当</text>
<text x="182.4" y="205.7">変 更 理 由</text>
<text x="234.6" y="206.4">番</text>
</g>
<g font-size="4.9">
<text x="179.2" y="188.7">設指</text>
<text x="179.2" y="199.7">設指</text>
<text x="86.4" y="206">上</text>
</g>
<text font-size="4.3" x="240.2" y="197.9">縦枠スタンプ 押印要領図</text>
<text font-size="3.8" x="166.4" y="98.9" transform="rotate(30 166.4 98.9)">φ20</text>
<g font-size="3.4">
<text x="161.6" y="198.9">17/01/13</text>
<text x="171.6" y="198.9">添田勝秋</text>
<text x="185.4" y="199">TJ-0069 新規出図</text>
</g>
<g font-size="3.2">
<text x="66.4" y="105.4">う</text>
<text x="66.3" y="108.4">え</text>
<text x="210.4" y="188.6">1/1</text>
<text x="224.1" y="188.6">16/12/01</text>
<text x="240.2" y="194.2">H094 １７ラシッサ 室内用窓 一般窓 突出し窓/ランマ用窓</text>
</g>
<g font-size="2.7">
<text x="240.5" y="188.4">黒石</text>
<text x="248.1" y="208.8">承認日：2017/01/13</text>
</g>
<g font-size="1.8">
<text x="251.8" y="188.2">梶原邦彦</text>
<text x="260.7" y="188.2">加地謙一</text>
<text x="272.8" y="188.2">添田勝秋</text>
<text x="284.8" y="188.2">添田勝秋</text>
</g>
</svg>
